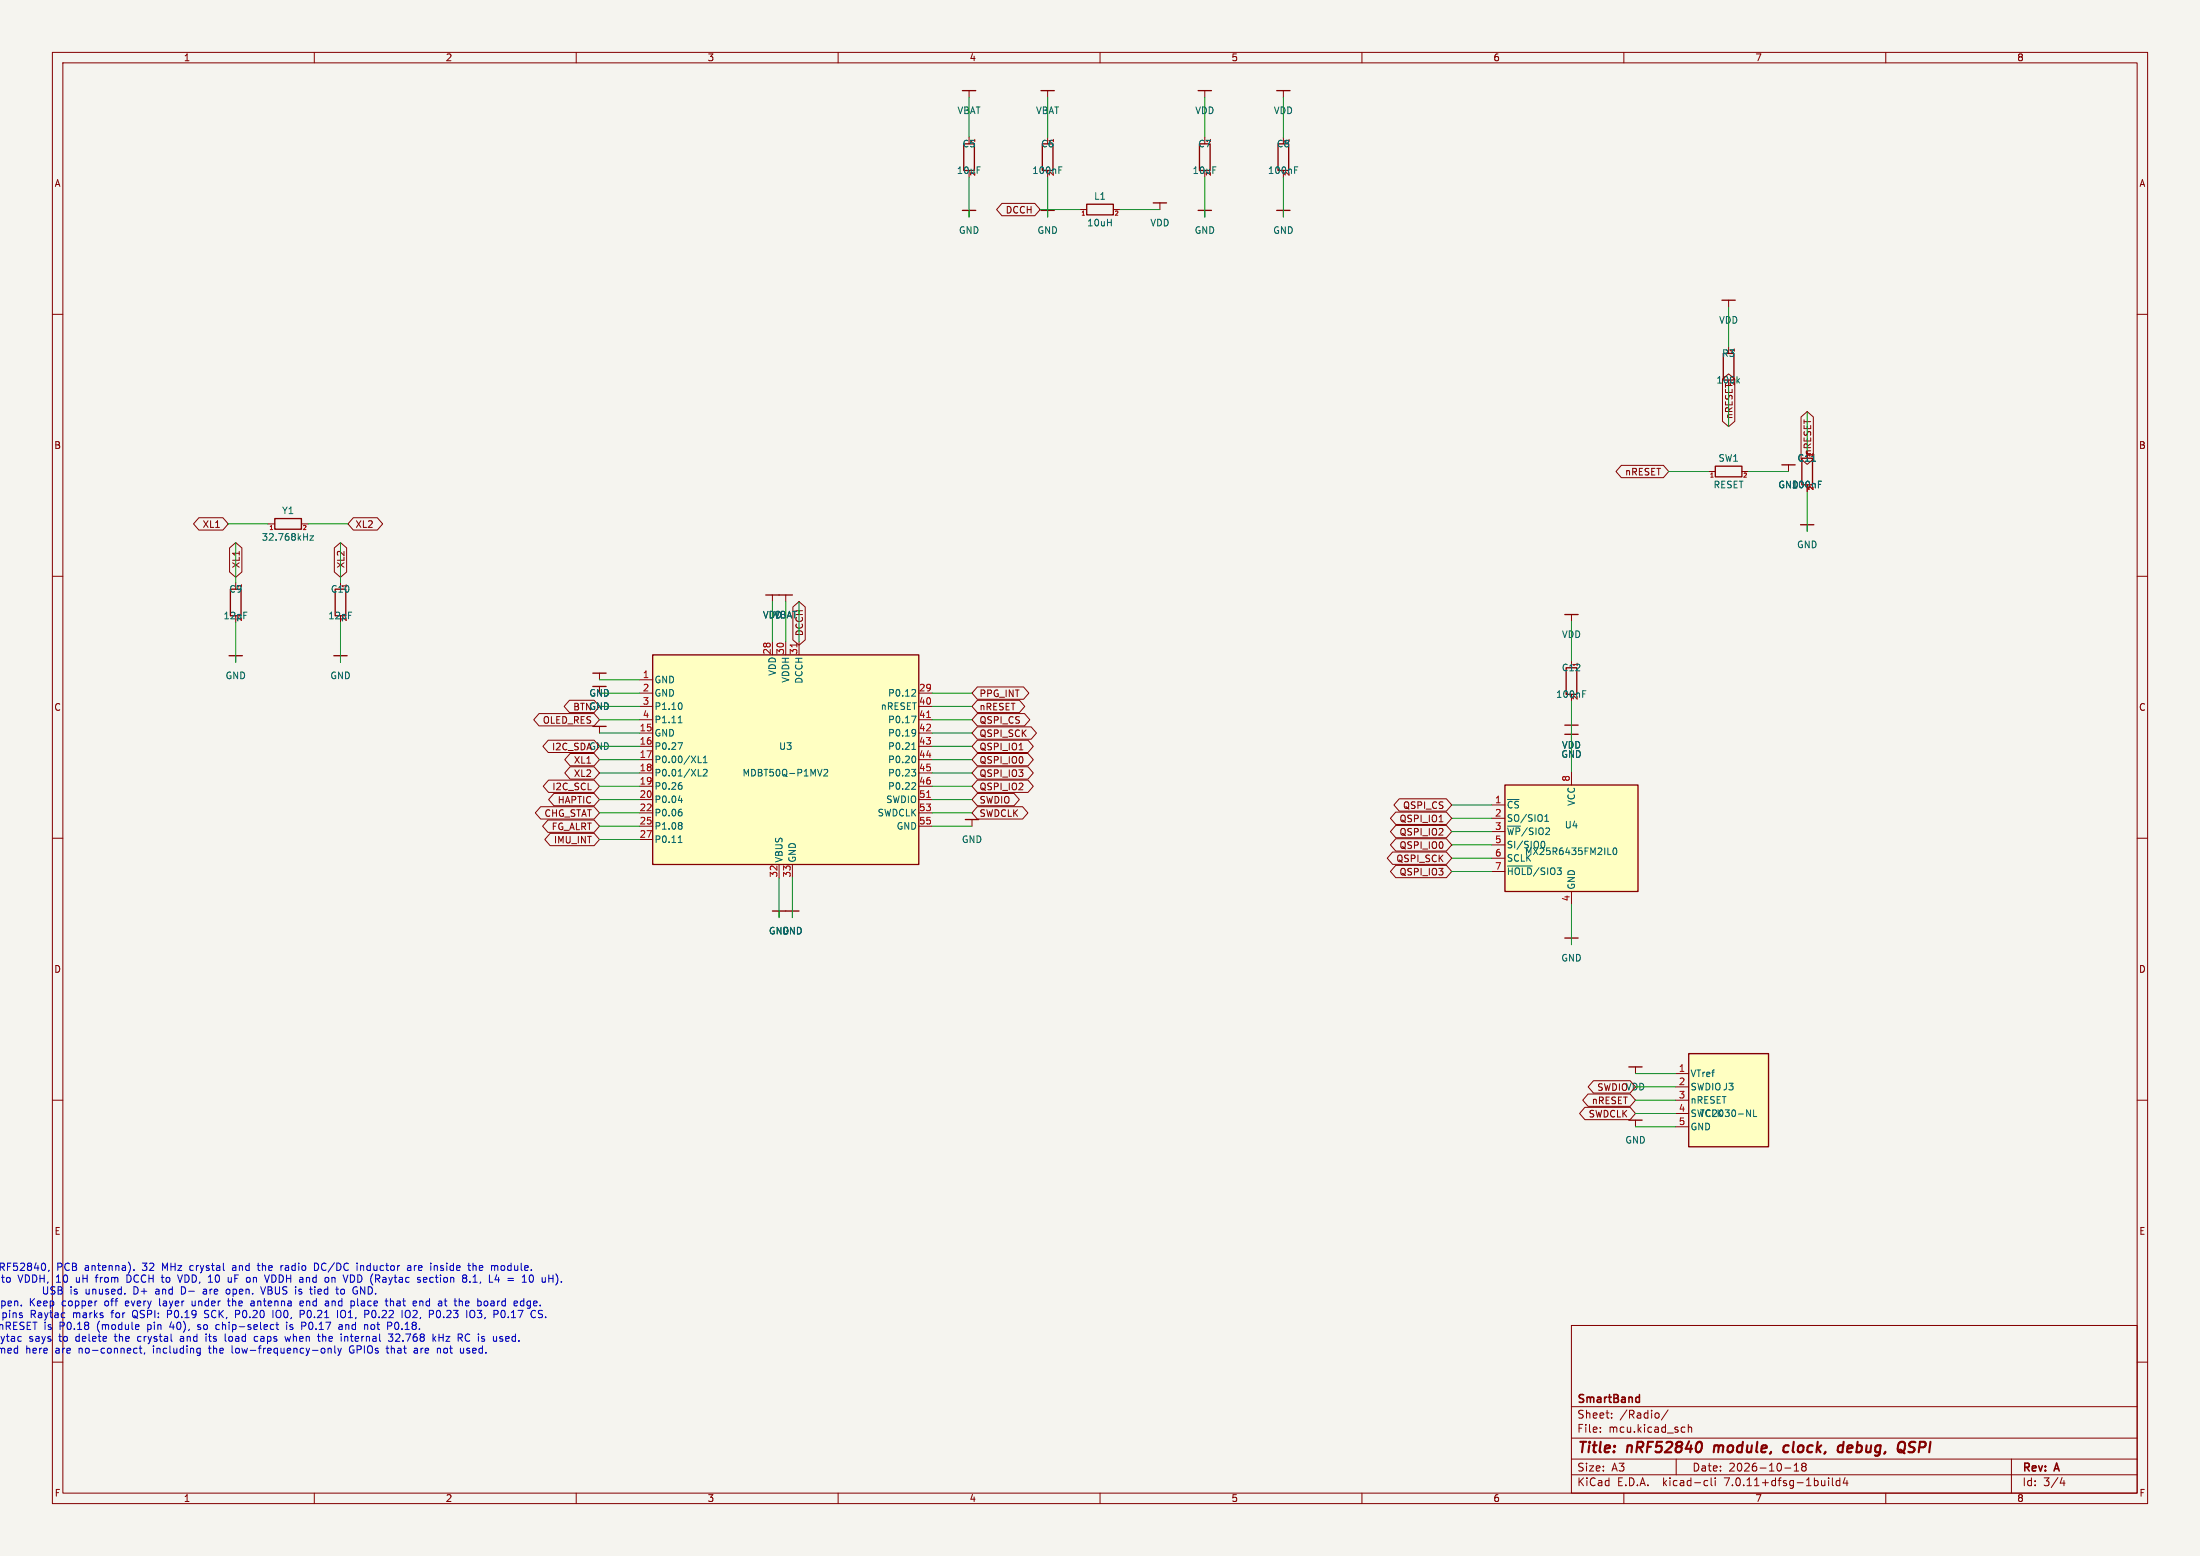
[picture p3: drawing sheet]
<svg xmlns="http://www.w3.org/2000/svg" width="420mm" height="297mm" viewBox="0 0 420 297" stroke-linecap="round" stroke-linejoin="round" font-family="sans-serif">
<path d="M0 0h420v297h-420z" fill="#f5f4ef" stroke="#f5f4ef" stroke-width=".19"/>
<g fill="none" stroke="#840000" stroke-width=".19">
<path d="M10 10h400v277h-400zM12 12h396v273h-396zM60 10v2M110 10v2M160 10v2M185 17.3v1.3M200 17.3v1.3M210 10v2M230 17.3v1.3M245 17.3v1.3M260 10v2M310 10v2"/>
<path d="M360 10v2M185 26.2v1.3M191.3 38.8h6.3l1 1.2-1 1.2h-6.3l-1-1.2zM200 26.2v1.3M206.2 40h1.3M212.5 40h1.3M221.4 38.7v1.3M230 26.2v1.3M245 26.2v1.3M10 60h2M185 40.2v1.2M200 40.2v1.2"/>
<path d="M230 40.2v1.2M245 40.2v1.2M330 57.3v1.3M408 60h2M328.8 72.4l1.2-1 1.2 1v8l-1.2 1-1.2-1zM330 66.2v1.3M343.8 79.6l1.2-1 1.2 1v8l-1.2 1-1.2-1zM38 98.8h4.6l1 1.2-1 1.2h-4.6l-1.1-1.2zM67.4 98.8h4.6l1.1 1.2-1.1 1.2h-4.6l-1-1.2zM309.5 88.8h8.1l1 1.2-1 1.2h-8.1l-1-1.2zM326.2 90h1.3M332.5 90h1.3"/>
<path d="M341.4 88.7v1.3M10 110h2M43.8 104.6l1.2-1 1.2 1v4.6l-1.2 1-1.2-1zM45 111.2v1.3M51.2 100h1.3M57.5 100h1.3M63.8 104.6l1.2-1 1.2 1v4.6l-1.2 1-1.2-1zM65 111.2v1.3M147.5 113.6v1.2M150 113.6v1.2M151.4 115.9l1.1-1.1 1.2 1.1v6.2l-1.2 1.1-1.1-1.1zM300 117.3v1.3"/>
<path d="M345 100.2v1.2M408 110h2M45 125.2v1.2M65 125.2v1.2M102.9 136.2h10.5l1 1.2-1 1.2h-10.5l-1-1.2zM108.7 133.7h4.7l1 1.1-1 1.2h-4.7l-1-1.2zM114.4 128.5v1.3M114.4 131v1.3M114.4 138.6v1.3M122.1 129.8h2.5M122.1 139.9h2.5M122.1 132.3h2.5"/>
<path d="M122.1 134.8h2.5M122.1 137.4h2.5M147.5 122.5v2.5M150 122.5v2.5M152.5 122.5v2.5M175.4 139.9h2.5M175.4 132.3h2.5M175.4 134.8h2.5M175.4 137.4h2.5M186.6 131.1h8.8l1 1.2-1 1.2h-8.8l-1-1.2zM186.6 133.7h8l1 1.1-1 1.2h-8l-1-1.2zM186.6 136.2h9l1 1.2-1 1.2h-9l-1-1.2z"/>
<path d="M186.6 138.7h10.3l1 1.2-1 1.2h-10.3l-1-1.2zM300 126.2v1.3M300 138.4v1.3M10 160h2M103.2 154h10.2l1 1.2-1 1.1h-10.2l-1-1.1zM104.6 156.5h8.8l1 1.2-1 1.2h-8.8l-1-1.2zM104.7 141.3h8.7l1 1.2-1 1.1h-8.7l-1.1-1.1zM104.7 148.9h8.7l1 1.2-1 1.2h-8.7l-1-1.2zM105 159.1h8.4l1 1.1-1 1.2h-8.4l-1-1.2zM105.7 151.4h7.7l1 1.2-1 1.2h-7.7l-1-1.2zM108.8 143.8h4.6l1 1.2-1 1.2h-4.6l-1-1.2zM108.8 146.4h4.6l1 1.1-1 1.2h-4.6l-1-1.2z"/>
<path d="M122.1 142.5h2.5M122.1 145h2.5M122.1 147.5h2.5M122.1 150.1h2.5M122.1 152.6h2.5M122.1 155.2h2.5M122.1 157.7h2.5M175.4 142.5h2.5M175.4 145h2.5M175.4 147.5h2.5M175.4 150.1h2.5M175.4 152.6h2.5"/>
<path d="M175.4 155.2h2.5M175.4 157.7h2.5M185.6 156.4v1.3M186.6 146.4h9.6l1.1 1.1-1.1 1.2h-9.6l-1-1.2zM186.6 141.3h9.6l1.1 1.2-1.1 1.1h-9.6l-1-1.1zM186.6 143.8h9.6l1.1 1.2-1.1 1.2h-9.6l-1-1.2zM186.6 148.9h9.6l1.1 1.2-1.1 1.2h-9.6l-1-1.2zM186.6 151.4h7l1 1.2-1 1.2h-7l-1-1.2zM186.6 154h8.6l1 1.2-1 1.1h-8.6l-1-1.1zM194.6 143.1h.7M266.5 155h9.6l1 1.2-1 1.2h-9.6l-1.1-1.2zM266.5 157.6h9.6l1 1.1-1 1.2h-9.6l-1.1-1.2z"/>
<path d="M267.1 152.5h9l1 1.1-1 1.2h-9l-1-1.2zM274.7 156.9h.8M284.8 153.6h2.5M284.8 156.2h2.5M284.8 158.7h2.5M300 140.2v1.2M300 147.3v2.5M408 160h2M122.1 160.2h2.5M148.7 165v2.5M148.7 173.9v1.3M151.3 165v2.5"/>
<path d="M151.3 173.9v1.3M265.8 162.6h10.3l1 1.2-1 1.2h-10.3l-1-1.2zM266.5 160.1h9.6l1 1.2-1 1.1h-9.6l-1.1-1.1zM266.5 165.2h9.6l1 1.1-1 1.2h-9.6l-1.1-1.2zM284.8 161.3h2.5M284.8 163.8h2.5M284.8 166.3h2.5M300 170.2v2.5M300 179v1.3M10 210h2M302.6 211.4h8.6l1 1.1-1 1.2h-8.6l-1.1-1.2zM303.2 208.8h8l1 1.2-1 1.2h-8l-1-1.2z"/>
<path d="M304.2 206.3h7l1 1.2-1 1.1h-7l-1-1.1zM312.2 203.7v1.2M312.2 213.8v1.3M319.8 210h2.6M319.8 204.9h2.6M319.8 207.5h2.6M319.8 212.5h2.6M319.8 215.1h2.6M408 210h2M10 260h2M300 253h108v32h-108zM408 260h2"/>
<path d="M300 278.5h108M300 274.5h108M300 268.5h108M305.5 273.2v.2M305.5 272.5v.1M307.7 270.5v.2M307.7 269.8v.1M316.6 269.8l.1 .2-.1 .6M318.4 269.1l-1.2 1.9M320 278.5v3M321.2 272.4l.5 .1M321.7 273.3l-.5 .1"/>
<path d="M322.3 272.5l.2-.1 .4 .1v.9M322.3 271.9v1.5M342.5 279.7l.4-.4v1.5M344.2 279.9l-.3 .3v.3l.3 .3h.3l.3-.3-.1-.4-.2-.2M344.2 279.3l-.3 .3 .3 .3M344.2 279.9h.3M344.5 279.3l.3 .3-.3 .3M384 278.5v6.5M60 285v2M110 285v2M160 285v2M210 285v2"/>
<path d="M260 285v2M300 281.5h108M310 285v2M325.6 282.6l.4 .1M326 283.5l-.4 .1M326.7 282.1v1.3l.2 .2M327.4 282.1v.1M327.4 282.6v1M340.7 280.2h1.2M342.5 280.8h.9M349.1 282.1v.1M349.1 282.6v1"/>
<path d="M349.8 282.1v1.3l.2 .2M351.2 282.7l-.4-.1-.3 .3 .2 .6h.5M351.2 282.1v1.5M352.2 282l-.3 1.1h.9M352.6 282.6v1M360 285v2M393.7 282l-.4 1.1h.9M394 282.6v1"/>
</g>
<path d="M324.9 275.6v.8M327.3 275.9l-.2 1.3M341.5 276a.66 .66 0 0 0-1 .3l-.1 .5 .2 .3h.7M350.9 277l.2 .2 .6-.1M351.9 276a.66 .66 0 0 0-1 .3M352 275.2l-.3 2M363.3 275.2l.2 .1a1.42 1.42 0 0 1-.2 1.8l.3 .3M364.3 277.1l.7 .1M364.9 275.2l-.2 .1a.46 .46 0 0 0-.2 .5 .46 .46 0 0 0 .3 .4l.4 .1" fill="none" stroke="#840000" stroke-width=".4"/>
<path d="M312.5 266.7l.5 .1M313 266.2v1.5M313 267.6l-.5 .1" fill="none" stroke="#840000" stroke-width=".3"/>
<g fill="none" stroke="#840000" stroke-width=".25">
<path d="M183.7 17.3h2.6M198.7 17.3h2.6M228.7 17.3h2.6M243.7 17.3h2.6M184 27.5h2v5h-2zM199 27.5h2v5h-2zM207.5 39h5v2h-5zM220.2 38.7h2.5M229 27.5h2v5h-2zM244 27.5h2v5h-2zM183.7 40.2h2.6M198.7 40.2h2.6"/>
<path d="M228.7 40.2h2.6M243.7 40.2h2.6M328.7 57.3h2.6M329 67.5h2v5h-2zM52.5 99h5v2h-5zM327.5 89h5v2h-5zM340.2 88.7h2.5M344 87.5h2v5h-2zM44 112.5h2v5h-2zM64 112.5h2v5h-2zM146.2 113.6h5.1M298.7 117.3h2.6"/>
<path d="M343.7 100.2h2.6M43.7 125.2h2.6M63.7 125.2h2.6M113.2 131h2.5M113.2 138.6h2.5M113.2 128.5h2.5M124.6 125h50.8v40h-50.8zM298.7 138.4h2.6M299 127.5h2v5h-2zM184.3 156.4h2.5M287.3 149.8h25.4v20.4h-25.4zM298.7 140.2h2.6"/>
<path d="M147.5 173.9h5M298.7 179h2.6M310.9 203.7h2.6M310.9 213.8h2.6M322.4 201.1h15.2v17.8h-15.2z"/>
</g>
<g fill="none" stroke="#006464" stroke-width=".19">
<path d="M202.1 32.5h.5M202.1 31.8h.7M247.1 32.5h.5M247.1 31.8h.7M331.7 72.6l.4 .5M332.1 72.3l-.5 .5M345.9 88h.7M347.1 92.5h.5M347.1 91.8h.7M59.2 102.3h.6l-.6 .8h.6M129.5 138h.7M129.7 136.9l.2-.2v1.3"/>
<path d="M129.9 134.1a.79 .79 0 0 1 0 1.3M174 136.7h.9l-.6 1.3M174.6 131.6l.2 .3M174.6 139.2l.2 .3M174.8 132l-.8 .9h.8M174.8 140l-.2 .4M174.8 139.8l-.2 .2M302.1 132.5h.5M302.1 131.8h.7M129.4 141.8h.9l-.6 1.2M129.5 152.8h.8M129.7 159.7l.2-.2v1.3"/>
<path d="M129.9 149.4h.2M129.9 154.5h.2M130 149.9l.2 .2v.3l-.2 .3M130 155l.2 .2v.3l-.2 .2M130 157l.2 .3-.2 .3 .2 .1v.3l-.2 .3M130.1 152.4v.8M133.3 145.6h.6M133.3 148.1h.6M134.3 145.6h.7M134.3 144.7l.3-.4v1.3M134.3 147l.5-.2 .2 .4-.8 .9h.8M156.9 146.8l-.4 1.3"/>
<path d="M157.3 147l.5-.2 .2 .4-.8 .9h.8M174 146.8h.8l-.4 .5M174.1 143h.7M174.3 142l.1-.2v1.2M174.5 144.3l.3 .5M174.6 147.3l.2 .3M174.6 149.4l.2 .2M174.8 145.1l-.3 .5M174.8 147.9l-.2 .2M174.8 149.8l-.8 .9h.8M294.9 156.8h.7M294.9 155.9l.4-.4v1.3"/>
<path d="M129.5 160.8h.7M287.8 165.3h4.7M294.2 160.8l.3-.2 .3 .1 .1 .4v.5M307 163.1h.6M308 162l.2-.2a.68 .68 0 0 1 .5 .7 .68 .68 0 0 1-.5 .6l-.3-.5zM333.4 211.8l.8 1.3v-1.3M334.8 211.8v1.3h.6"/>
</g>
<path d="M206.7 40.4l.1-.1v.8M212.9 40.4h.5M326.7 90.4l.1-.1v.8M332.9 90.4h.5M51.7 100.4l.1-.1v.8M57.9 100.4h.5M152.1 122.8v.7M176.9 137h.7M176.9 152.2h.7" fill="none" stroke="#a90000" stroke-width=".19"/>
<g fill="#ffffc2" stroke="#ffffc2" stroke-width=".19">
<path d="M124.6 125h50.8v40h-50.8z"/>
<path d="M287.3 149.8h25.4v20.4h-25.4z"/>
<path d="M322.4 201.1h15.2v17.8h-15.2z"/>
</g>
<g fill="none" stroke="#0000c2" stroke-width=".19">
<path d="M.3 243.8h.5M3.4 243.4l.5 1.4M8.4 241.1a.88 .88 0 0 1 0 1.4M9.4 242.4l-.2 .3M10.8 244.8h.8M11.2 243.4l-.4 .4M11.2 255.1h.5M12 248.4l-.1 .2 .1 .6M14 250.6v.9M14.2 250.6l-.2 .1M14.6 243.8v.9h.5M14.6 255.2l-.1 .2 .1 .6"/>
<path d="M20.5 248.3l-.4 .1-.1 .2 .1 .5 .4 .2M21.2 250.6h.5M21.4 250.2v1.3M22 254.6v1.2l.2 .2M23.8 246.9v.1M24.2 243.4v1.4h.4l.3-.2 .1-.4v-.5M24.4 248.3h-.3l-.2 .2 .1 .7 .4 .1M24.6 248.7l-.7 .1M25.3 250.6v.5a.47 .47 0 0 0 .6 .4M25.6 242.4v.1M25.6 251.2l.2 .1M26.3 252.8l.2 .4-.6 .1"/>
<path d="M26.5 253.7l-.2 .1M26.6 257.3h.5M26.8 256.9v1.2l.3 .2M26.8 255.1h-.3l-.2 .3v.5l.5 .1M27.6 258.2l-.1 .3M29.3 257.3v1M30.5 247.9v1.2l.2 .2M32.6 250.8l-.6 .1M34.6 255.1l-.1 .1M34.8 243.4l-.4 1.4M34.9 255.1l.2 .2M35.1 255.4l-.5 .1-.2 .2 .2 .3h.5"/>
<path d="M36.4 241.6l-.2 .2 .2 .6M36.7 248.3v.9l.4 .1 .2-.2M37.3 248.3v1M37.7 253.7l.2 .1M37.9 252.8l-.2 .2 .2 .3M38.1 257.3l.1 .1M38.2 257.3v1.3M38.2 258.2l-.1 .1M39 246.1h-.2M39 246.5l-.2 .2 .2 .3M39.1 250.3v.3l.6 .3 .1 .4-.2 .2h-.6M39.8 257.3h.5"/>
<path d="M39.8 255.1h.5M40 256.9v1.2l.2 .2M40 254.6v1.2l.2 .2M41.7 252.8l-.4 .1-.1 .2 .1 .5 .4 .2M43.4 248.3h.5M43.6 246.1h-.3l-.1 .2v.6l.4 .1M43.7 249.2l.2 .1M43.9 255.1l-.2 .3v.4l.1 .2h.3M44.3 256.9v1.2l.2 .2M44.4 247.9v1.4M44.6 248.3l-.2 .2M44.8 241.6h-.4"/>
<path d="M44.8 244h.5M44.8 243.4v1.4M44.9 242h-.3l-.2 .2v.2l.5 .1M45.7 250.3l.1 .3-.3 .3M48.3 248.3l.2 .2v.8M48.5 249.2l-.1 .1M48.5 248.7h-.1M48.7 256h.5M48.8 243.8l-.4 .1M48.8 255.1l-.1 .1M49.1 255.1l.1 .1M49.1 241.6h.5"/>
<path d="M49.3 241.1v1.2l.3 .2M49.8 245.6l.4 1.4 .5-1.4M51.9 252.8l.4 .1M52.3 253.7l-.4 .1M52.4 243.4l.2 .2M52.6 244.6l-.4 .2h-.3M52.7 252.8h.5M52.9 252.4v1.2l.3 .2M52.9 250.2a.89 .89 0 0 0 .1 1.3h.3M53.6 241.6v.9M54 241.6l-.4 .2M54.7 252.8v1"/>
<path d="M55.5 255.1l-.3 .9-.3-.6M57.3 248.5l.2-.2h.2l.2 .2v.2l-.6 .1M57.3 249.1l.2 .2 .4-.1M57.6 252.4h.7M58 250.2l.1 .2-.1 .4M58.3 253l-.7 .1M58.5 248.3v1M58.7 250.4v.9M58.7 248.3l-.2 .2M59.1 246.1h.5M59.5 247h.1M60 241.1a.71 .71 0 0 1 .8 .7 .71 .71 0 0 1-.8 .7z"/>
<path d="M61.6 255.2l.2-.1 .3 .1 .1 .8M62.6 257.5l.2-.2 .4 .1v.9M62.6 257.3v1M63.4 248.3v1M63.6 243.8l.4 .2v.8M63.6 248.3l-.2 .2M63.9 256.9v1.2l.2 .2M64.1 246.1h.5M64.3 246.8l.3 .2M64.5 257.3l.3 1M64.7 252.9h.6v.9M64.8 258.3l-.3 .4"/>
<path d="M65.2 257.3l-.4 1M65.2 250.2a.89 .89 0 0 0 .2 1.3 .47 .47 0 0 0 .6-.4v-.5l-.2-.4M65.3 246.1l-.3 .2v.4l.3 .3M65.3 253.2h-.4l-.2 .2 .2 .4 .4-.1M66 255.1l.4 .2v.7M67 256.9a.7 .7 0 0 0-.3 .9 .7 .7 0 0 0 .8 .4M67.3 257.7h.3M67.6 243.6l.1 .4-.1 .6M68 246.4h.2v.5l-.2 .1M68.2 241.1v.1M68.2 241.6v.9M68.3 247.9v1.2l.2 .2"/>
<path d="M68.8 241.6v.9M69.2 241.6l-.4 .1M69.8 252.8l.4 .2v.8M71 250.4v.9l.4 .2M74.1 254.6h.9l-.5 .6 .4 .1v.6l-.2 .1h-.5M74.5 248.5l.2-.2 .4 .1v.9M74.5 247.9v1.4M74.7 252.5l.1 .3-.1 .2-.7 .1M76.3 255.2l-.8 .8h.8M77.6 250.2l-.2 .1M77.8 241.6h.6v.9M78.1 250.2a.89 .89 0 0 1-.1 1.3l-.6-.2"/>
<path d="M78.4 241.9l-.4 .1-.2 .2 .2 .3 .4-.1M79.1 257.4h.5l.1 .9M79.1 258.2h.6M79.7 257.7l-.6 .1M80.1 248.5l.2-.2 .4 .1v.9M80.1 248.3v1M81 243.8l.4 .1 .1 .3-.7 .1M81.4 244.7l-.4 .1M82.6 243.8l-.4 .1-.2 .2 .1 .5 .5 .2M82.9 241.7l.2-.1h.3l.1 .9M83.4 250.3v.1M83.8 254.6v1.4"/>
<path d="M83.8 255.3h.8M84 250.3l.1 .3M84 257.4l.1 .9M84.1 251l-.1 .4-.2 .1-.4-.2M84.6 254.6v1.4M89.1 254.7l.3-.1 .3 .2M89.1 258.2l.1 .1M89.3 241.6h.5M89.3 257.3l-.2 .2 .2 .3M89.3 248.3h-.2l-.2 .2v.7l.4 .1M89.5 248.7l-.6 .1M89.7 255.9l-.3 .1h-.3"/>
<path d="M89.7 242.5h.1M90.3 241.7l.2-.1h.3l.1 .9M90.3 241.1v1.4M90.3 244.8h.8M90.3 243.8l.4-.4v1.4M90.4 250.2a.89 .89 0 0 1-.1 1.3h-.3M91.1 251.4l.6 .1M93.1 248.5v.6M93.9 248.3l-.2 .1M93.9 248.7l-.2 .2 .2 .4M94.8 241.6l.2 .2v.7M96.3 250.3a.76 .76 0 0 1-.3 1.2"/>
<path d="M97 255.1h-.3l-.2 .2 .1 .7h.4M97.2 255.4l-.7 .2M99.7 244.8h.8M99.8 243.7l.3-.3v1.4M99.9 248.3l.1 .1M100 247.9v1.4M100 249.2l-.1 .1M100.7 249.7h.1M101.1 248.3l-.4 .1-.1 .2 .1 .5 .4 .2M101.2 243.5l-.1 .1M101.7 243.5l.1 .1M102.9 250.7l.5 .2 .2 .4-.3 .2h-.5"/>
<path d="M104.2 251.4v.1M107.2 244.6v.2"/>
</g>
<g fill="none" stroke="#009600" stroke-width=".19">
<path d="M185 18.6v7.6M200 18.6v7.6M230 18.6v7.6M245 18.6v7.6M185 33.8v7.6M198.6 40h7.6M200 33.8v7.6M213.8 40h7.6M230 33.8v7.6M245 33.8v7.6M330 58.6v7.6M330 73.8v7.6"/>
<path d="M345 78.6v7.6M318.6 90h7.6M333.8 90h7.6M345 93.8v7.6M43.6 100h7.6M45 103.6v7.6M45 118.8v7.6M58.8 100h7.6M65 103.6v7.6M65 118.8v7.6M147.5 114.8v7.7M150 114.8v7.7"/>
<path d="M152.5 114.8v7.7M300 118.6v7.6M114.4 137.4h7.7M114.4 139.9h7.7M114.4 129.8h7.7M114.4 134.8h7.7M114.4 132.3h7.7M177.9 137.4h7.7M177.9 139.9h7.7M177.9 134.8h7.7M177.9 132.3h7.7M300 133.8v13.5"/>
<path d="M114.4 145h7.7M114.4 142.5h7.7M114.4 147.5h7.7M114.4 157.7h7.7M114.4 155.2h7.7M114.4 152.6h7.7M114.4 150.1h7.7M177.9 145h7.7M177.9 142.5h7.7M177.9 147.5h7.7M177.9 157.7h7.7M177.9 155.2h7.7"/>
<path d="M177.9 152.6h7.7M177.9 150.1h7.7M277.1 158.7h7.7M277.1 156.2h7.7M277.1 153.6h7.7M114.4 160.2h7.7M148.7 167.5v7.7M151.3 167.5v7.7M277.1 166.3h7.7M277.1 163.8h7.7M277.1 161.3h7.7M300 172.7v7.6"/>
<path d="M312.2 210h7.6M312.2 215.1h7.6M312.2 212.5h7.6M312.2 207.5h7.6M312.2 204.9h7.6"/>
</g>
<g font-size="2.8" fill="#840000">
<text x="301" y="277.9">Title:</text>
<text x="310.6" y="277.9">nRF52840</text>
<text x="328" y="277.9">module,</text>
<text x="342.2" y="277.9">clock,</text>
<text x="353.3" y="277.9">debug,</text>
<text x="365.6" y="277.9">QSPI</text>
</g>
<g font-size="2.1" fill="#840000">
<text x="301" y="268.2">SmartBand</text>
<text x="301" y="273.7">File:</text>
<text x="301" y="271">Sheet:</text>
<text x="307.1" y="273.7">mcu.kicad_sch</text>
<text x="309.2" y="271">/Radio/</text>
<text x="301" y="281.1">Size:</text>
<text x="307.6" y="281.1">A3</text>
<text x="323" y="281.1">Date:</text>
<text x="330" y="281.1">2026-10-18</text>
<text x="386" y="281.3">Rev:</text>
<text x="392.4" y="281.3">A</text>
<text x="301" y="283.9">KiCad</text>
<text x="308.7" y="283.9">E.D.A.</text>
<text x="317.6" y="283.9">kicad-cli</text>
<text x="329.5" y="283.9">7.0.11+dfsg-1build4</text>
<text x="386" y="283.9">Id:</text>
<text x="390.1" y="283.9">3/4</text>
</g>
<g font-size="1.9" fill="#0000c2">
<text x="-.7" y="242.8">RF52840,</text>
<text x="1" y="245">to</text>
<text x="4.3" y="245">VDDH,</text>
<text x="11" y="242.8">PCB</text>
<text x="11.7" y="245">10</text>
<text x="15.6" y="245">uH</text>
<text x="16.4" y="242.8">antenna).</text>
<text x="19.5" y="245">from</text>
<text x="25.6" y="245">DCCH to</text>
<text x="27.6" y="242.8">32</text>
<text x="31.5" y="242.8">MHz</text>
<text x="35.8" y="245">VDD, 10</text>
<text x="36.9" y="242.8">crystal</text>
<text x="45.3" y="242.8">and</text>
<text x="45.6" y="245">uF</text>
<text x="49.3" y="245">on</text>
<text x="50.3" y="242.8">the</text>
<text x="53.1" y="245">VDDH and</text>
<text x="54.8" y="242.8">radio</text>
<text x="61.4" y="242.8">DC/DC</text>
<text x="64.9" y="245">on</text>
<text x="68.6" y="245">VDD (Raytac</text>
<text x="69.7" y="242.8">inductor</text>
<text x="79.5" y="242.8">are</text>
<text x="83.1" y="245">section</text>
<text x="84.1" y="242.8">inside</text>
<text x="91.6" y="242.8">the</text>
<text x="91.8" y="245">8.1,</text>
<text x="96.1" y="242.8">module.</text>
<text x="97.1" y="245">L4</text>
<text x="100.8" y="245">=</text>
<text x="103.8" y="245">10</text>
<text x="-.6" y="249.6">open.</text>
<text x=".9" y="251.8">pins</text>
<text x="6.3" y="249.6">Keep</text>
<text x="6.4" y="251.8">Raytac</text>
<text x="7.9" y="247.3">USB</text>
<text x="12.6" y="249.6">copper</text>
<text x="13.3" y="247.3">is</text>
<text x="14.7" y="251.8">marks</text>
<text x="16.4" y="247.3">unused.</text>
<text x="20.9" y="249.6">off</text>
<text x="22.2" y="251.8">for</text>
<text x="25" y="249.6">every</text>
<text x="25.7" y="247.3">D+</text>
<text x="26.4" y="251.8">QSPI:</text>
<text x="30.1" y="247.3">and</text>
<text x="31.6" y="249.6">layer</text>
<text x="33.1" y="251.8">P0.19</text>
<text x="35.1" y="247.3">D-</text>
<text x="38" y="249.6">under</text>
<text x="39.5" y="247.3">are</text>
<text x="40.5" y="251.8">SCK,</text>
<text x="44.1" y="247.3">open.</text>
<text x="45.1" y="249.6">the</text>
<text x="46.5" y="251.8">P0.20</text>
<text x="49.6" y="249.6">antenna</text>
<text x="51" y="247.3">VBUS is</text>
<text x="53.8" y="251.8">IO0,</text>
<text x="59.2" y="251.8">P0.21</text>
<text x="59.2" y="249.6">end</text>
<text x="60.7" y="247.3">tied</text>
<text x="64.2" y="249.6">and</text>
<text x="65.8" y="247.3">to</text>
<text x="66.5" y="251.8">IO1,</text>
<text x="69.1" y="247.3">GND.</text>
<text x="69.2" y="249.6">place</text>
<text x="71.9" y="251.8">P0.22</text>
<text x="76.1" y="249.6">that</text>
<text x="79.2" y="251.8">IO2,</text>
<text x="81.5" y="249.6">end</text>
<text x="84.6" y="251.8">P0.23</text>
<text x="86.5" y="249.6">at</text>
<text x="89.8" y="249.6">the</text>
<text x="91.9" y="251.8">IO3,</text>
<text x="94.3" y="249.6">board</text>
<text x="97.2" y="251.8">P0.17</text>
<text x="101.5" y="249.6">edge.</text>
<text x="-.8" y="256.3">aytac</text>
<text x="-.5" y="254.1">nRESET is</text>
<text x="6" y="256.3">says</text>
<text x="11.4" y="254.1">P0.18</text>
<text x="11.9" y="256.3">to</text>
<text x="15.2" y="256.3">delete</text>
<text x="18.7" y="254.1">(module</text>
<text x="22.8" y="256.3">the</text>
<text x="27.3" y="256.3">crystal</text>
<text x="28.5" y="254.1">pin</text>
<text x="32.9" y="254.1">40),</text>
<text x="35.6" y="256.3">and</text>
<text x="38.4" y="254.1">so</text>
<text x="40.7" y="256.3">its</text>
<text x="42.1" y="254.1">chip-select</text>
<text x="44.5" y="256.3">load</text>
<text x="50.3" y="256.3">caps</text>
<text x="55.7" y="254.1">is</text>
<text x="56.4" y="256.3">when</text>
<text x="58.8" y="254.1">P0.17</text>
<text x="62.9" y="256.3">the</text>
<text x="66.1" y="254.1">and</text>
<text x="67.4" y="256.3">internal</text>
<text x="71.1" y="254.1">not</text>
<text x="75.7" y="254.1">P0.18.</text>
<text x="76.7" y="256.3">32.768</text>
<text x="85.3" y="256.3">kHz</text>
<text x="90.2" y="256.3">RC is</text>
<text x="97.3" y="256.3">used.</text>
<text x="-.7" y="258.6">med</text>
<text x="5.2" y="258.6">here</text>
<text x="11" y="258.6">are</text>
<text x="15.6" y="258.6">no-connect,</text>
<text x="29.9" y="258.6">including</text>
<text x="40.8" y="258.6">the</text>
<text x="45.3" y="258.6">low-frequency-only</text>
<text x="67.9" y="258.6">GPIOs</text>
<text x="75.3" y="258.6">that</text>
<text x="80.6" y="258.6">are</text>
<text x="85.2" y="258.6">not</text>
<text x="89.8" y="258.6">used.</text>
</g>
<g font-size="1.8" fill="#840000">
<text x="35" y="11.9">1</text>
<text x="85" y="11.9">2</text>
<text x="135" y="11.9">3</text>
<text x="185" y="11.9">4</text>
<text x="235" y="11.9">5</text>
<text x="285" y="11.9">6</text>
<text x="335" y="11.9">7</text>
<text x="385" y="11.9">8</text>
<text x="10.3" y="35.9">A</text>
<text x="408.3" y="35.9">A</text>
<text x="191.9" y="41">DCCH</text>
<text x="327.6" y="73.4">100k</text>
<text x="331" y="80.1" transform="rotate(-90 331 80.1)">nRESET</text>
<text x="10.3" y="85.9">B</text>
<text x="346" y="87" transform="rotate(-90 346 87)">nRESET</text>
<text x="408.2" y="85.9">B</text>
<text x="310.1" y="91">nRESET</text>
<text x="38.6" y="101">XL1</text>
<text x="67.8" y="101">XL2</text>
<text x="46" y="108.6" transform="rotate(-90 46 108.6)">XL1</text>
<text x="66" y="108.6" transform="rotate(-90 66 108.6)">XL2</text>
<text x="153.5" y="121.5" transform="rotate(-90 153.5 121.5)">DCCH</text>
<text x="10.3" y="135.9">C</text>
<text x="109.3" y="135.8">BTNGND</text>
<text x="186.9" y="133.3">PPG_INT</text>
<text x="186.9" y="135.8">nRESET</text>
<text x="408.2" y="135.9">C</text>
<text x="103.5" y="138.3">OLED_RES</text>
<text x="105.3" y="143.4">I2C_SDAGND</text>
<text x="186.9" y="138.3">QSPI_CS</text>
<text x="186.9" y="140.9">QSPI_SCK</text>
<text x="186.9" y="143.4">QSPI_IO1</text>
<text x="109.5" y="146">XL1</text>
<text x="109.5" y="148.5">XL2</text>
<text x="186.9" y="148.5">QSPI_IO3</text>
<text x="186.9" y="146">QSPI_IO0</text>
<text x="105.3" y="151">I2C_SCL</text>
<text x="106.4" y="153.6">HAPTIC</text>
<text x="186.9" y="151">QSPI_IO2</text>
<text x="186.9" y="153.6">SWDIO</text>
<text x="267.7" y="154.6">QSPI_CS</text>
<text x="103.8" y="156.1">CHG_STAT</text>
<text x="105.2" y="158.7">FG_ALRT</text>
<text x="105.6" y="161.2">IMU_INT</text>
<text x="186.9" y="156.1">SWDCLK</text>
<text x="267.1" y="157.1">QSPI_IO1</text>
<text x="267.1" y="159.7">QSPI_IO2</text>
<text x="266.5" y="164.8">QSPI_SCK</text>
<text x="267.1" y="162.2">QSPI_IO0</text>
<text x="267.1" y="167.3">QSPI_IO3</text>
<text x="10.3" y="185.9">D</text>
<text x="408.2" y="185.9">D</text>
<text x="304.8" y="208.4">SWDIOVDD</text>
<text x="303.2" y="213.5">SWDCLK</text>
<text x="303.8" y="211">nRESET</text>
<text x="10.3" y="235.9">E</text>
<text x="408.3" y="235.9">E</text>
<text x="10.3" y="285.9">F</text>
<text x="35" y="286.9">1</text>
<text x="85" y="286.9">2</text>
<text x="135" y="286.9">3</text>
<text x="185" y="286.9">4</text>
<text x="235" y="286.9">5</text>
<text x="285" y="286.9">6</text>
<text x="335" y="286.9">7</text>
<text x="385" y="286.9">8</text>
<text x="408.3" y="285.9">F</text>
</g>
<g font-size="1.8" fill="#006464">
<text x="182.7" y="22">VBAT</text>
<text x="197.7" y="22">VBAT</text>
<text x="228.1" y="22">VDD</text>
<text x="243.1" y="22">VDD</text>
<text x="183.7" y="28.3">C5</text>
<text x="198.7" y="28.3">C6</text>
<text x="228.7" y="28.3">C7</text>
<text x="243.7" y="28.3">C8</text>
<text x="182.6" y="33.4">10uF</text>
<text x="197" y="33.4">100nF</text>
<text x="227.6" y="33.4">10uF</text>
<text x="242" y="33.4">100nF</text>
<text x="208.8" y="38.3">L1</text>
<text x="183" y="44.8">GND</text>
<text x="198" y="44.8">GND</text>
<text x="207.4" y="43.4">10uH</text>
<text x="219.5" y="43.4">VDD</text>
<text x="228" y="44.8">GND</text>
<text x="243" y="44.8">GND</text>
<text x="328.1" y="62">VDD</text>
<text x="328.7" y="68.3">R3</text>
<text x="328" y="88.3">SW1</text>
<text x="327" y="93.4">RESET</text>
<text x="339.4" y="93.4">GND</text>
<text x="53.7" y="98.3">Y1</text>
<text x="49.9" y="103.4">32.768kHz</text>
<text x="343" y="104.8">GND</text>
<text x="43.7" y="113.3">C9</text>
<text x="63.1" y="113.3">C10</text>
<text x="42.6" y="118.4">12pF</text>
<text x="62.6" y="118.4">12pF</text>
<text x="145.5" y="118.2">VDD</text>
<text x="147.7" y="118.2">VBAT</text>
<text x="298.1" y="122">VDD</text>
<text x="43" y="129.8">GND</text>
<text x="63" y="129.8">GND</text>
<text x="124.9" y="130.6">GND</text>
<text x="148.3" y="129.1" transform="rotate(-90 148.3 129.1)">VDD</text>
<text x="150.9" y="130.4" transform="rotate(-90 150.9 130.4)">VDDH</text>
<text x="153.4" y="130.6" transform="rotate(-90 153.4 130.6)">DCCH</text>
<text x="298.1" y="128.3">C12</text>
<text x="112.4" y="133.2">GND</text>
<text x="112.4" y="135.7">GND</text>
<text x="124.9" y="133.2">GND</text>
<text x="124.9" y="135.7">P1.10</text>
<text x="168" y="135.7">nRESET</text>
<text x="169.4" y="133.2">P0.12</text>
<text x="297" y="133.4">100nF</text>
<text x="124.9" y="140.8">GND</text>
<text x="124.9" y="143.3">P0.27</text>
<text x="124.9" y="138.2">P1.11</text>
<text x="148.6" y="143.3">U3</text>
<text x="169.4" y="138.2">P0.17</text>
<text x="169.4" y="140.8">P0.19</text>
<text x="169.4" y="143.3">P0.21</text>
<text x="298.1" y="143.1">VDD</text>
<text x="124.9" y="145.9">P0.00/XL1</text>
<text x="124.9" y="148.4">P0.01/XL2</text>
<text x="141.6" y="148.4">MDBT50Q-P1MV2</text>
<text x="169.4" y="145.9">P0.20</text>
<text x="169.4" y="148.4">P0.23</text>
<text x="298" y="144.8">GND</text>
<text x="124.9" y="150.9">P0.26</text>
<text x="124.9" y="153.5">P0.04</text>
<text x="169.1" y="153.5">SWDIO</text>
<text x="169.4" y="150.9">P0.22</text>
<text x="287.6" y="154.5">~{CS}</text>
<text x="300.9" y="153.9" transform="rotate(-90 300.9 153.9)">VCC</text>
<text x="124.9" y="156">P0.06</text>
<text x="124.9" y="158.6">P1.08</text>
<text x="124.9" y="161.1">P0.11</text>
<text x="167.4" y="156">SWDCLK</text>
<text x="171.1" y="158.6">GND</text>
<text x="183.5" y="161.1">GND</text>
<text x="287.6" y="157.1">SO/SIO1</text>
<text x="287.6" y="159.6">~{WP}/SIO2</text>
<text x="298.6" y="158.3">U4</text>
<text x="149.6" y="164.7" transform="rotate(-90 149.6 164.7)">VBUS</text>
<text x="152.1" y="164.7" transform="rotate(-90 152.1 164.7)">GND</text>
<text x="287.6" y="162.1">SI/SIO0</text>
<text x="287.6" y="164.7">SCLK</text>
<text x="287.6" y="167.2">~{HOLD}/SIO3</text>
<text x="291" y="163.4">MX25R6435FM2IL0</text>
<text x="300.9" y="169.9" transform="rotate(-90 300.9 169.9)">GND</text>
<text x="146.7" y="178.6">GND</text>
<text x="149.2" y="178.6">GND</text>
<text x="298" y="183.7">GND</text>
<text x="322.6" y="205.8">VTref</text>
<text x="322.6" y="208.3">SWDIOJ3</text>
<text x="322.6" y="210.9">nRESET</text>
<text x="322.6" y="213.4">SWCLK</text>
<text x="322.6" y="215.9">GND</text>
<text x="324.4" y="213.4">TC2030-NL</text>
<text x="310.2" y="218.5">GND</text>
</g>
<g font-size="1.8" fill="#a90000">
<text x="343.1" y="88.3">C11</text>
<text x="342" y="93.4">100nF</text>
<text x="147.2" y="125" transform="rotate(-90 147.2 125)">28</text>
<text x="149.7" y="125" transform="rotate(-90 149.7 125)">30</text>
<text x="152.3" y="125" transform="rotate(-90 152.3 125)">31</text>
<text x="122.6" y="129.5">1</text>
<text x="122.6" y="132">2</text>
<text x="122.6" y="134.6">3</text>
<text x="122.6" y="137.1">4</text>
<text x="175.4" y="132">29</text>
<text x="175.4" y="134.6">40</text>
<text x="175.4" y="137.1">41</text>
<text x="122" y="139.7">15</text>
<text x="122" y="142.2">16</text>
<text x="175.4" y="139.7">42</text>
<text x="175.4" y="142.2">43</text>
<text x="122" y="144.7">17</text>
<text x="122" y="147.3">18</text>
<text x="122" y="149.8">19</text>
<text x="175.4" y="144.7">44</text>
<text x="175.4" y="147.3">45</text>
<text x="175.4" y="149.8">46</text>
<text x="299.7" y="149.3" transform="rotate(-90 299.7 149.3)">8</text>
<text x="122" y="152.4">20</text>
<text x="122" y="154.9">22</text>
<text x="175.4" y="152.4">51</text>
<text x="175.4" y="154.9">53</text>
<text x="285.3" y="153.4">1</text>
<text x="285.3" y="155.9">2</text>
<text x="122" y="157.4">25</text>
<text x="122" y="160">27</text>
<text x="175.4" y="157.4">55</text>
<text x="285.3" y="158.5">3</text>
<text x="285.3" y="161">5</text>
<text x="148.5" y="167.6" transform="rotate(-90 148.5 167.6)">32</text>
<text x="151" y="167.6" transform="rotate(-90 151 167.6)">33</text>
<text x="285.3" y="163.6">6</text>
<text x="285.3" y="166.1">7</text>
<text x="299.7" y="172.1" transform="rotate(-90 299.7 172.1)">4</text>
<text x="320.4" y="204.7">1</text>
<text x="320.4" y="207.2">2</text>
<text x="320.4" y="209.7">3</text>
<text x="320.4" y="212.3">4</text>
<text x="320.4" y="214.8">5</text>
</g>
<g font-size="1.1" fill="#006464">
<text x="186.5" y="27.4" transform="rotate(-90 186.5 27.4)">1</text>
<text x="201.5" y="27.4" transform="rotate(-90 201.5 27.4)">1</text>
<text x="246.5" y="27.4" transform="rotate(-90 246.5 27.4)">1</text>
<text x="186.5" y="33.7" transform="rotate(-90 186.5 33.7)">2</text>
<text x="231.5" y="33.7" transform="rotate(-90 231.5 33.7)">2</text>
<text x="331.5" y="67.4" transform="rotate(-90 331.5 67.4)">1</text>
<text x="331.5" y="73.7" transform="rotate(-90 331.5 73.7)">2</text>
<text x="51.3" y="101.5">1</text>
<text x="46.5" y="112.4" transform="rotate(-90 46.5 112.4)">1</text>
<text x="66.5" y="112.4" transform="rotate(-90 66.5 112.4)">1</text>
<text x="46.5" y="118.7" transform="rotate(-90 46.5 118.7)">2</text>
<text x="66.5" y="118.7" transform="rotate(-90 66.5 118.7)">2</text>
<text x="301.5" y="127.4" transform="rotate(-90 301.5 127.4)">1</text>
</g>
<g font-size="1.1" fill="#a90000">
<text x="231.5" y="27.4" transform="rotate(-90 231.5 27.4)">1</text>
<text x="201.5" y="33.7" transform="rotate(-90 201.5 33.7)">2</text>
<text x="246.5" y="33.7" transform="rotate(-90 246.5 33.7)">2</text>
<text x="206.3" y="41.5">1</text>
<text x="212.6" y="41.5">2</text>
<text x="346.5" y="87.4" transform="rotate(-90 346.5 87.4)">1</text>
<text x="326.3" y="91.5">1</text>
<text x="332.6" y="91.5">2</text>
<text x="346.5" y="93.7" transform="rotate(-90 346.5 93.7)">2</text>
<text x="57.6" y="101.5">2</text>
<text x="301.5" y="133.7" transform="rotate(-90 301.5 133.7)">2</text>
</g>
</svg>
